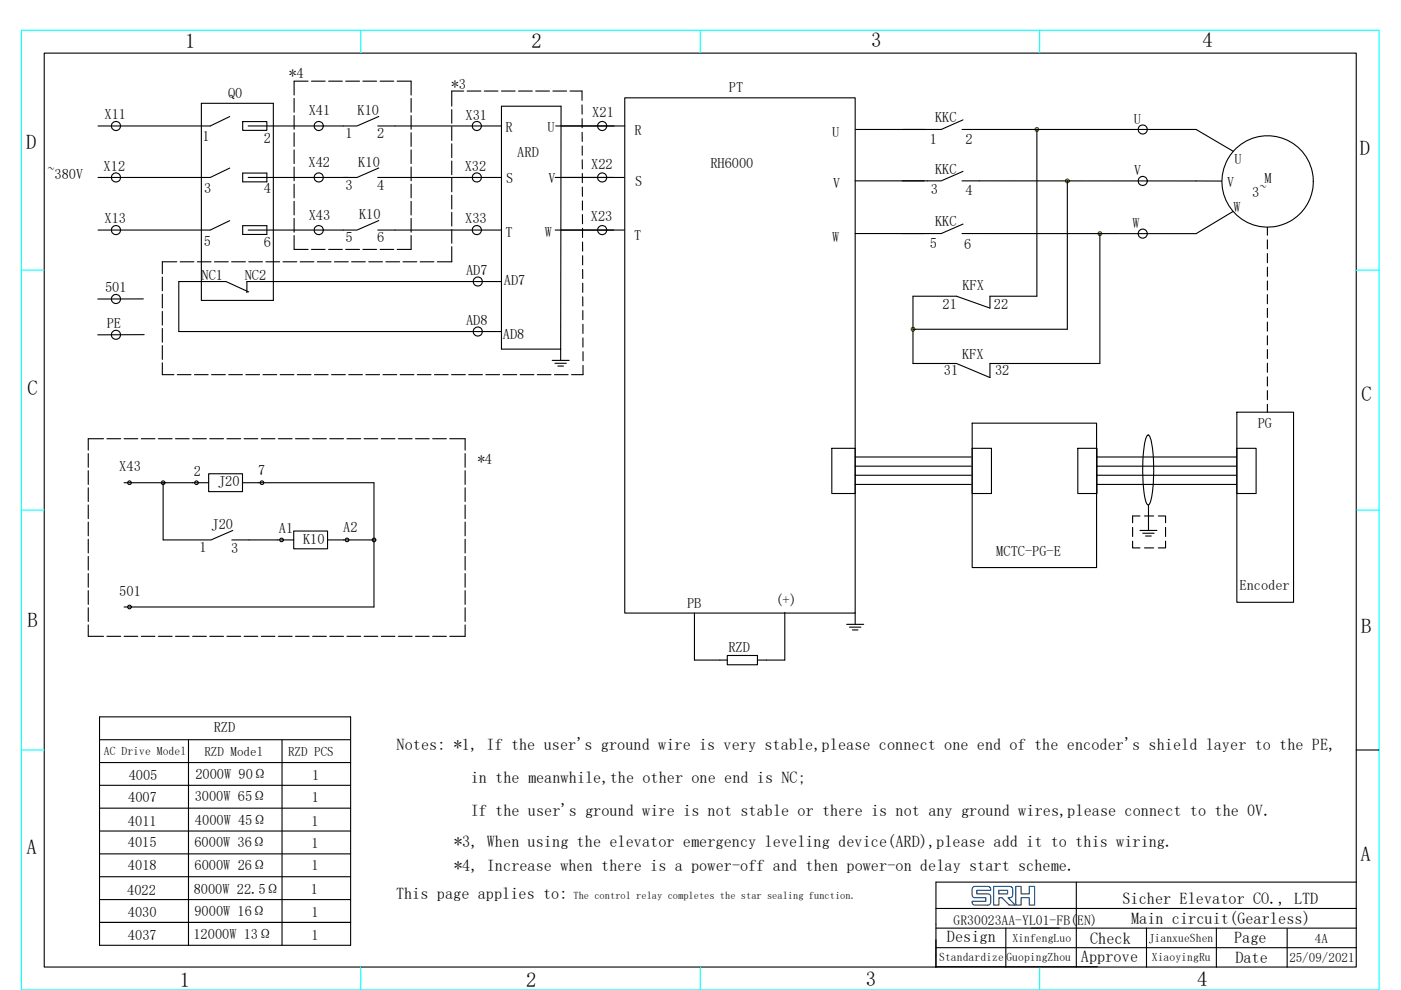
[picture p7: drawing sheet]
<svg xmlns="http://www.w3.org/2000/svg" width="297mm" height="210mm" viewBox="0 0 297 210" stroke-linecap="round" stroke-linejoin="round" font-family="sans-serif">
<path d="M4.5 6.4h287.9v203.6h-287.9zM76.5 6.4v4.9M148.5 6.4v4.9M220.4 6.4v4.9M4.5 57.3h4.9M287.5 57.3h4.9M4.5 108.2h4.9M287.5 108.2h4.9M4.5 159.1h4.9M76.5 205.1v4.9M148.5 205.1v4.9M220.4 205.1v4.9" fill="none" stroke="#0ff" stroke-width=".23"/>
<g fill="none" stroke="#000" stroke-width=".23">
<path d="M9.4 11.3h278.1v193.8h-278.1zM132.5 20.8h48.8v109.2h-48.8zM181.3 38.4h14.7M181.4 27.5h14.7M181.3 49.5h14.7M287.5 159.1h4.9"/>
<circle cx="193.6" cy="69.8" r=".39"/>
</g>
<g fill="#ff0">
<path d="M193.3 69.6v.5z"/>
<path d="M193.3 69.6l.2 .6-.2-.1z"/>
<path d="M193.3 69.6l.2-.1v.7z"/>
<path d="M193.5 69.5l.2 .7h-.2z"/>
<path d="M193.5 69.5h.2v.7z"/>
<path d="M193.7 69.5l.2 .6-.2 .1z"/>
<path d="M193.7 69.5l.2 .1v.5z"/>
<path d="M193.9 69.6v.5z"/>
</g>
<circle cx="233.2" cy="49.6" r=".39" fill="none" stroke="#000" stroke-width=".23"/>
<g fill="#ff0">
<path d="M232.9 49.3v.5z"/>
<path d="M232.9 49.3l.2 .6-.2-.1z"/>
<path d="M232.9 49.3l.2-.1v.7z"/>
<path d="M233.1 49.2l.2 .7h-.2z"/>
<path d="M233.1 49.2h.2v.7z"/>
<path d="M233.3 49.2l.2 .6-.2 .1z"/>
<path d="M233.3 49.2l.2 .1v.5z"/>
<path d="M233.5 49.3v.5z"/>
</g>
<circle cx="226.3" cy="38.4" r=".39" fill="none" stroke="#000" stroke-width=".23"/>
<g fill="#ff0">
<path d="M226 38.1v.5z"/>
<path d="M226 38.1l.2 .6-.2-.1z"/>
<path d="M226 38.1l.2-.1v.7z"/>
<path d="M226.2 38l.2 .7h-.2z"/>
<path d="M226.2 38h.2v.7z"/>
<path d="M226.4 38l.2 .6-.2 .1z"/>
<path d="M226.4 38l.2 .1v.5z"/>
<path d="M226.6 38.1v.5z"/>
</g>
<circle cx="219.8" cy="27.5" r=".39" fill="none" stroke="#000" stroke-width=".23"/>
<g fill="#ff0">
<path d="M219.5 27.2v.5z"/>
<path d="M219.5 27.2l.2 .6-.2-.1z"/>
<path d="M219.5 27.2l.2-.1v.7z"/>
<path d="M219.7 27.1l.3 .7h-.3z"/>
<path d="M219.7 27.1h.3v.7z"/>
<path d="M220 27.1l.2 .6-.2 .1z"/>
<path d="M220 27.1l.2 .1v.5z"/>
<path d="M220.2 27.2v.5z"/>
</g>
<g fill="none" stroke="#000" stroke-width=".23">
<path d="M65.3 17.2h-2.9v3M66 17.2h2.9M69.7 17.2h2.9M73.3 17.2h2.9M76.9 17.2h2.9M80.6 17.2h2.9M84.2 17.2h3v3M98.3 19.3h-2.5v3.2M99 19.3h3M102.7 19.3h2.9M106.3 19.3h2.9M109.9 19.3h3"/>
<path d="M113.6 19.3h2.9M117.2 19.3h2.9M120.9 19.3h2.5v2M20.8 37.6h23.7M42.7 21.9h15.3v41.8h-15.3zM48.7 24.7l-4.1 2h-23.8M48.7 35.7l-4.1 1.9M51.5 25.8h5.1v1.9h-5.1zM51.5 36.7h5.1v1.9h-5.1zM52.6 37.6h21.2M62.4 20.9v2.9M62.4 24.5v2.9"/>
<path d="M62.4 28.2v2.9M62.4 31.8v2.9M62.4 35.4v2.9M62.4 39.1v2.9M80.1 37.6h26.2M80.1 26.7h26.2M80.3 35.6l-4.6 2h-2.9M80.3 24.7l-4.6 2h-23.1M87.2 20.9v2.9M87.2 24.5v2.9M87.2 28.2v2.9M87.2 31.8v2.9"/>
<path d="M87.2 35.4v2.9M87.2 39.1v2.9M95.8 23.2v2.9M95.8 26.9v2.9M95.8 30.5v2.9M95.8 34.1v2.9M95.8 37.8v2.9M117.7 37.6h14.7M117.8 26.7h14.7M123.4 22.3v1.9M123.4 28.1v1.9M123.4 25.2v1.9"/>
<path d="M123.4 31v1.9M123.4 33.9l.1 1.9M123.5 36.8v1.9M123.5 39.7v1.9M204 38.4h55M204 27.5h49.6l7.9 4.6M204.2 36.4l-4.6 2h-8.3M204.2 25.4l-4.6 2.1h-8.2M219.8 27.5v35.3h-9.9v2.5l-7.1-2.5h-9.2v14.3h9.2l7.1 3v-3h23.3v-27.5M226.3 38.4v31.4h-32.7M20.8 48.8h23.7M34.4 58.8v2.9"/>
<path d="M37.5 55.5h-3.1v2.5M38.2 55.5h2.9M41.8 55.5h2.9M45.5 55.5h2.9M48.7 46.8l-4.1 2M49.1 55.5h2.9M51.5 47.9h5.1v1.8h-5.1zM52.7 55.5h2.9M56.4 55.5h2.9M60 55.5h2.9M62.4 42.7v2.9M62.4 46.3v2.9"/>
<path d="M62.4 50v2.9h2.9M63.6 55.5h2.9M66 52.9h2.9M67.3 55.5h2.9M69.7 52.9h2.9M70.9 55.5h2.9M73.3 52.9h2.9M74.5 55.5h2.9M76.9 52.9h2.9M78.2 55.5h2.9M80.1 48.8h26.2M80.3 46.8l-4.6 2h-23.1"/>
<path d="M80.6 52.9h2.9M81.8 55.5h2.9M85.4 55.5h3M87.2 42.7v2.9M87.2 46.3v2.9M87.2 50v2.9h-3M89.1 55.5h2.9M95.8 41.4v2.9M95.8 45v2.9M95.8 48.7v2.9M95.8 52.3v3.2h-3.1M106.3 59.7h-54v2.4"/>
<path d="M117.7 48.8h14.7M123.5 42.6v1.9M123.5 45.5v2M123.5 48.4v2M123.5 51.3v2M123.5 54.2v2M123.5 57.2v1.9M204.2 47.5l-4.6 2h-8.3M261.4 44.9l-7.8 4.7-49.6-.1M268.7 48.2v1.7M268.7 50.9v1.9M268.7 53.8v1.9"/>
<path d="M268.7 56.7v1.9M268.7 59.6v1.9M30.4 63.4h-9.7M30.6 71h-9.9M34.4 62.4v2.9M34.4 66v2.9M34.4 69.7v2.9M34.4 73.3v2.9M34.4 76.9v2.6h2.5M37.6 79.5h2.9M41.2 79.5h2.9M44.9 79.5h2.9"/>
<path d="M48.5 79.5h2.9M52.1 79.5h2.9M52.7 61.9l-4.8-2.2h-10v10.6h68.4M55.8 79.5h2.9M59.4 79.5h2.9M63 79.5h2.9M66.7 79.5h2.9M70.3 79.5h2.9M73.9 79.5h2.9M77.6 79.5h2.9M81.2 79.5h2.9M84.8 79.5h3"/>
<path d="M88.5 79.5h2.9M92.1 79.5h2.9M95.7 79.5h3M99.4 79.5h2.9M103 79.5h2.9M106.6 79.5h3M110.3 79.5h2.9M113.9 79.5h2.9M117.1 76.4h3.6M117.6 79.5h2.9M117.7 77.1h2.4M118.3 77.6h1.2"/>
<path d="M118.9 74h-12.6v-51.5h12.7l-.1 53.9M123.5 60.1v1.9M123.5 63l.1 1.9M123.6 65.9v1.9M123.6 68.8v1.9M123.6 71.7v1.9M123.6 77.5v2h-2.4M123.6 74.6v1.9M268.7 62.5v1.9M268.7 65.4v1.9M268.7 68.3v1.9M268.7 71.2v2"/>
<path d="M268.7 74.1v2M268.7 77v2M268.7 79.9v2M18.7 96.2v2.9M18.7 99.8v3M21.9 93.1h-3.2v2.4M22.7 93.1h2.9M26.3 93.1h2.9M30 93.1h2.9M33.6 93.1h2.9M37.2 93.1h2.9M40.9 93.1h2.9"/>
<path d="M44.5 93.1h2.9M48.1 93.1h2.9M51.8 93.1h2.9M55.4 93.1h2.9M59 93.1h2.9M62.7 93.1h2.9M66.3 93.1h2.9M69.9 93.1h2.9M73.6 93.1h2.9M77.2 93.1h2.9M80.8 93.1h2.9M84.5 93.1h2.9"/>
<path d="M88.1 93.1h2.9M91.7 93.1h2.9M95.4 93.1h3.2v2.4M98.6 96.2v2.9M98.6 99.8v3M176.4 95.1h4.9v9.6h-4.9zM181.3 98.9h24.6M181.3 96.9h24.6M206.1 95.1h4.1v9.6h-4.1zM206.1 89.8h26.4v30.6h-26.4zM228.5 95.1h4.1v9.6h-4.1zM232.5 98.9h29.6"/>
<path d="M232.5 96.9h29.6M243.2 92.4l.2-.1a3.9 3.9 0 0 1 .9 2.7 34.2 34.2 0 0 1-.4 11.6l-.4 .5a1.86 1.86 0 0 1-.8-1.7 36.6 36.6 0 0 1 .2-12.2zM262.2 95.1h4.1v9.6h-4.1zM262.2 87.4h12.1v40.3h-12.1zM268.7 82.9v1.9M268.7 85.8v1.6M18.7 103.5v2.9M18.7 107.1v2.9M18.7 110.7v3M18.7 114.4v2.9M18.7 118v2.9M26.3 102.4h17.9"/>
<path d="M34.6 102.4v12.1h10.1l4.7-2M44.2 100.5h7.2v3.8h-7.2zM49.1 114.5h13.2M51.4 102.4h27.9v26.3h-53M62.3 112.6h7.1v3.8h-7.1zM69.4 114.5h9.9M98.6 103.5v2.9M98.6 107.1v2.9M98.6 110.7v3M98.6 114.4v2.9M98.6 118v2.9M181.3 102.8h24.6"/>
<path d="M181.3 100.8h24.6M232.5 102.8h29.6M232.5 100.8h29.6M240.1 111.9v1.9M240.1 114.8v1.4h1.6M241.7 109.4h-1.6v1.5M241.7 112.5h3.6M242.3 113.1h2.4M242.7 109.4h1.9M242.7 116.2h1.9M242.9 113.7h1.2M243.5 107.1v5.4"/>
<path d="M245.6 109.4h1.5v1.5M247.1 114.8v1.4h-1.5M247.1 111.9v1.9M18.7 121.7v2.9M18.7 125.3v2.9M18.7 128.9v2.9M18.7 132.6v2.4h3.2M22.7 135h2.9M26.3 135h2.9M30 135h2.9M33.6 135h2.9M37.2 135h2.9"/>
<path d="M40.9 135h2.9M44.5 135h2.9M48.1 135h2.9M51.8 135h2.9M55.4 135h2.9M59 135h2.9M62.7 135h2.9M66.3 135h2.9M69.9 135h2.9M73.6 135h2.9M77.2 135h2.9M80.8 135h2.9"/>
<path d="M84.5 135h2.9M88.1 135h2.9M91.7 135h2.9M98.6 121.7v2.9M98.6 125.3v2.9M98.6 128.9v2.9M98.6 132.6v2.4h-3.2M147.2 130v10h7M154.2 139h6.4v2h-6.4zM166.4 129.9v10.1h-5.8M179.5 132.4h3.6M180.1 133h2.4"/>
<path d="M180.7 133.6h1.2M181.3 130v2.4M21.1 156.9h53.2M21.1 152h53.2v48.5h-53.2zM40 156.9v43.6M59.8 156.9v43.6M21.1 176.3h53.2M21.1 171.4h53.2M21.1 166.6h53.2M21.1 161.7h53.2M21.1 195.7h53.2M21.1 190.8h53.2"/>
<path d="M21.1 186h53.2M21.1 181.1h53.2M198.4 192.7h89.2M198.4 196.9h89.2M213.3 196.9v8.3M228.2 187.1v18.1M243.1 196.8v8.4M257.9 196.8v8.4M272.9 197v8.2M287.6 187.1h-89.2v18.1M198.4 205h34.3M198.4 201h89.2"/>
<circle cx="24.6" cy="37.6" r=".97"/>
<circle cx="24.6" cy="26.7" r=".97"/>
<circle cx="67.6" cy="37.6" r=".97"/>
<circle cx="67.6" cy="26.7" r=".97"/>
<circle cx="101.1" cy="37.6" r=".97"/>
<circle cx="101.1" cy="26.7" r=".97"/>
<circle cx="127.7" cy="37.6" r=".97"/>
<circle cx="127.7" cy="26.7" r=".97"/>
<circle cx="242.3" cy="38.4" r=".97"/>
<circle cx="242.3" cy="27.5" r=".97"/>
<circle cx="268.8" cy="38.5" r="9.7"/>
<circle cx="24.6" cy="48.8" r=".97"/>
<circle cx="67.6" cy="48.8" r=".97"/>
<circle cx="101.1" cy="48.8" r=".97"/>
<circle cx="101.3" cy="59.7" r=".96"/>
<circle cx="127.7" cy="48.8" r=".97"/>
<circle cx="242.3" cy="49.6" r=".97"/>
<circle cx="24.6" cy="63.4" r=".97"/>
<circle cx="24.6" cy="71" r=".97"/>
<circle cx="101.3" cy="70.3" r=".96"/>
<circle cx="27.4" cy="102.4" r=".39"/>
<circle cx="34.6" cy="102.4" r=".39"/>
<circle cx="41.7" cy="102.4" r=".39"/>
<circle cx="55.5" cy="102.4" r=".39"/>
<circle cx="59.7" cy="114.5" r=".39"/>
<circle cx="73.6" cy="114.5" r=".39"/>
<circle cx="79.3" cy="114.5" r=".39"/>
<circle cx="27.4" cy="128.7" r=".39"/>
</g>
<path d="M206.3 188.1l.4-.1h2a1.06 1.06 0 0 1 1.3 .4l.1 .4h-3v.8h2.3a.61 .61 0 0 1 .7 .5v.6a.93 .93 0 0 1-.2 1 .93 .93 0 0 1-1 .3h-2.2a.6 .6 0 0 1-.6-.8h2.9v-.8h-1.9a.75 .75 0 0 1-1-.8v-.1a1.66 1.66 0 0 1 .2-1.4zM210.7 188h3.3a.75 .75 0 0 1 .7 .4 .75 .75 0 0 1 0 .8v.5a.73 .73 0 0 1-1 .7l1.5 1.5-.6 .1a1.01 1.01 0 0 1-1.2-.7l-1-.9h-.6v1.6h-1.1zM211.8 188.8h1.8v.8h-1.8zM215.4 188h1.1v1.6h.9h.8v-1.6h1.2v4h-1.2v-1.6h-1.7v1.6h-1.1z" fill="none" stroke="#003f7e" stroke-width=".23"/>
<g font-size="4.4">
<text x="39.3" y="10.1">1</text>
<text x="112.7" y="10.1">2</text>
<text x="184.7" y="10">3</text>
<text x="254.9" y="10">4</text>
<text x="5.5" y="31.7">D</text>
<text x="288.3" y="32.9">D</text>
<text x="5.8" y="83.7">C</text>
<text x="288.6" y="85">C</text>
<text x="5.8" y="133">B</text>
<text x="288.6" y="134.2">B</text>
<text x="5.6" y="181.2">A</text>
<text x="288.4" y="182.5">A</text>
<text x="38.1" y="209.3">1</text>
<text x="111.5" y="209.3">2</text>
<text x="183.5" y="209.1">3</text>
<text x="253.8" y="209.1">4</text>
</g>
<g font-size="3.5">
<text x="84.1" y="159">Notes: *1, If the user's ground wire is very stable,please connect one end of the encoder's shield layer to the PE,</text>
<text x="99.8" y="166">in the meanwhile,the other one end is NC;</text>
<text x="99.8" y="173.1">If the user's ground wire is not stable or there is not any ground wires,please connect to the 0V.</text>
<text x="96.3" y="179.7">*3, When using the elevator emergency leveling device(ARD),please add it to this wiring.</text>
<text x="96.3" y="184.8">*4, Increase when there is a power-off and then power-on delay start scheme.</text>
<text x="84" y="190.8">This page applies to:</text>
<text x="238" y="191.7">Sicher Elevator CO., LTD</text>
<text x="239.8" y="196">Main circuit(Gearless)</text>
<text x="200.8" y="199.9">Design</text>
<text x="231.1" y="200.2">Check</text>
<text x="261.7" y="199.9">Page</text>
<text x="229.2" y="204">Approve</text>
<text x="261.9" y="204.2">Date</text>
</g>
<g font-size="3">
<text x="61.3" y="16.5">*4</text>
<text x="48.3" y="20.7">Q0</text>
<text x="95.8" y="18.8">*3</text>
<text x="154.6" y="19.5">PT</text>
<text x="22.2" y="25.2">X11</text>
<text x="42.9" y="30">1</text>
<text x="65.4" y="24.4">X41</text>
<text x="73.3" y="29.3">1</text>
<text x="75.8" y="24.3">K10</text>
<text x="80" y="29.3">2</text>
<text x="98.7" y="25.5">X31</text>
<text x="107.2" y="28">R</text>
<text x="116.1" y="28">U</text>
<text x="125.6" y="24.9">X21</text>
<text x="134.5" y="28.7">R</text>
<text x="176.5" y="29">U</text>
<text x="198.2" y="25.9">KKC</text>
<text x="240.4" y="26.2">U</text>
<text x="55.9" y="30.3">2</text>
<text x="65.4" y="35.5">X42</text>
<text x="76" y="35.4">K10</text>
<text x="109.7" y="33.3">ARD</text>
<text x="125.3" y="35.8">X22</text>
<text x="150.6" y="35.7">RH6000</text>
<text x="197.2" y="30.5">1</text>
<text x="204.7" y="30.6">2</text>
<text x="261.8" y="34.8">U</text>
<text x="10.1" y="38">~380V</text>
<text x="22" y="36.3">X12</text>
<text x="43.3" y="40.8">3</text>
<text x="55.9" y="41">4</text>
<text x="73.3" y="40.2">3</text>
<text x="80" y="40.2">4</text>
<text x="98.5" y="36.4">X32</text>
<text x="107.3" y="38.8">S</text>
<text x="116.3" y="38.7">V</text>
<text x="134.6" y="39.5">S</text>
<text x="176.6" y="39.8">V</text>
<text x="197.3" y="41.2">3</text>
<text x="198.2" y="36.9">KKC</text>
<text x="204.7" y="41.3">4</text>
<text x="240.5" y="37.1">V</text>
<text x="260.2" y="39.6">V</text>
<text x="265.5" y="41.8">3~</text>
<text x="268.1" y="38.9">M</text>
<text x="22.2" y="47.4">X13</text>
<text x="65.4" y="46.6">X43</text>
<text x="76.1" y="46.4">K10</text>
<text x="98.6" y="47.4">X33</text>
<text x="125.3" y="46.9">X23</text>
<text x="261.5" y="45">W</text>
<text x="43.2" y="52.1">5</text>
<text x="55.9" y="52.4">6</text>
<text x="73.3" y="51.4">5</text>
<text x="80" y="51.4">6</text>
<text x="107.1" y="50.2">T</text>
<text x="115.5" y="50.3">W</text>
<text x="134.5" y="50.9">T</text>
<text x="176.4" y="51.3">W</text>
<text x="197.1" y="52.7">5</text>
<text x="198.2" y="48">KKC</text>
<text x="204.4" y="52.8">6</text>
<text x="240.1" y="48.4">W</text>
<text x="42.7" y="59.4">NC1</text>
<text x="51.9" y="59.4">NC2</text>
<text x="98.8" y="58.3">AD7</text>
<text x="22.3" y="62">501</text>
<text x="106.8" y="60.5">AD7</text>
<text x="199.9" y="65.5">21</text>
<text x="204" y="61.5">KFX</text>
<text x="210.7" y="65.4">22</text>
<text x="22.6" y="69.6">PE</text>
<text x="98.8" y="69">AD8</text>
<text x="106.6" y="72">AD8</text>
<text x="204" y="76.2">KFX</text>
<text x="200.1" y="79.6">31</text>
<text x="211" y="79.5">32</text>
<text x="266.7" y="90.8">PG</text>
<text x="25.3" y="100">X43</text>
<text x="41.1" y="100.9">2</text>
<text x="54.8" y="100.8">7</text>
<text x="101.3" y="98.4">*4</text>
<text x="46.2" y="103.2">J20</text>
<text x="44.9" y="112.1">J20</text>
<text x="59.1" y="113">A1</text>
<text x="72.8" y="112.9">A2</text>
<text x="42.3" y="117.1">1</text>
<text x="49" y="117.2">3</text>
<text x="64.3" y="115.3">K10</text>
<text x="211.2" y="118">MCTC-PG-E</text>
<text x="262.8" y="125.2">Encoder</text>
<text x="25.3" y="126.5">501</text>
<text x="145.7" y="128.9">PB</text>
<text x="164.4" y="128.3">(+)</text>
<text x="154.4" y="138.2">RZD</text>
<text x="45.3" y="155.3">RZD</text>
<text x="27.3" y="165.5">4005</text>
<text x="41.4" y="165.3">2000W 90Ω</text>
<text x="66.2" y="165.5">1</text>
<text x="27.2" y="170.1">4007</text>
<text x="41.3" y="169.9">3000W 65Ω</text>
<text x="66.1" y="170.1">1</text>
<text x="27.1" y="179.8">4015</text>
<text x="27.1" y="175.1">4011</text>
<text x="41.2" y="179.6">6000W 36Ω</text>
<text x="41.3" y="175">4000W 45Ω</text>
<text x="66.1" y="179.8">1</text>
<text x="66.1" y="175.1">1</text>
<text x="27.1" y="184.6">4018</text>
<text x="41.2" y="184.5">6000W 26Ω</text>
<text x="66.1" y="184.6">1</text>
<text x="27" y="189.7">4022</text>
<text x="41.1" y="189.6">8000W 22.5Ω</text>
<text x="65.9" y="189.7">1</text>
<text x="27.1" y="194.4">4030</text>
<text x="41.2" y="194.2">9000W 16Ω</text>
<text x="66.1" y="194.4">1</text>
<text x="27.1" y="199.3">4037</text>
<text x="41" y="199.1">12000W 13Ω</text>
<text x="66.1" y="199.3">1</text>
</g>
<text font-size="2.9" x="202.2" y="196.2">GR30023AA-YL01-FB(EN)</text>
<g font-size="2.8">
<text x="43.3" y="160.3">RZD Model</text>
<text x="61.1" y="160.3">RZD PCS</text>
<text x="278.8" y="199.9">4A</text>
<text x="273.4" y="204.1">25/09/2021</text>
</g>
<g font-size="2.5">
<text x="22" y="160">AC Drive Model</text>
<text x="199.1" y="203.8">Standardize</text>
<text x="213.4" y="203.8">GuopingZhou</text>
<text x="214.7" y="199.7">XinfengLuo</text>
<text x="243.6" y="199.8">JianxueShen</text>
<text x="244.2" y="203.9">XiaoyingRu</text>
</g>
<text font-size="2.2" x="121.6" y="190.7">The control relay completes the star sealing function.</text>
</svg>
